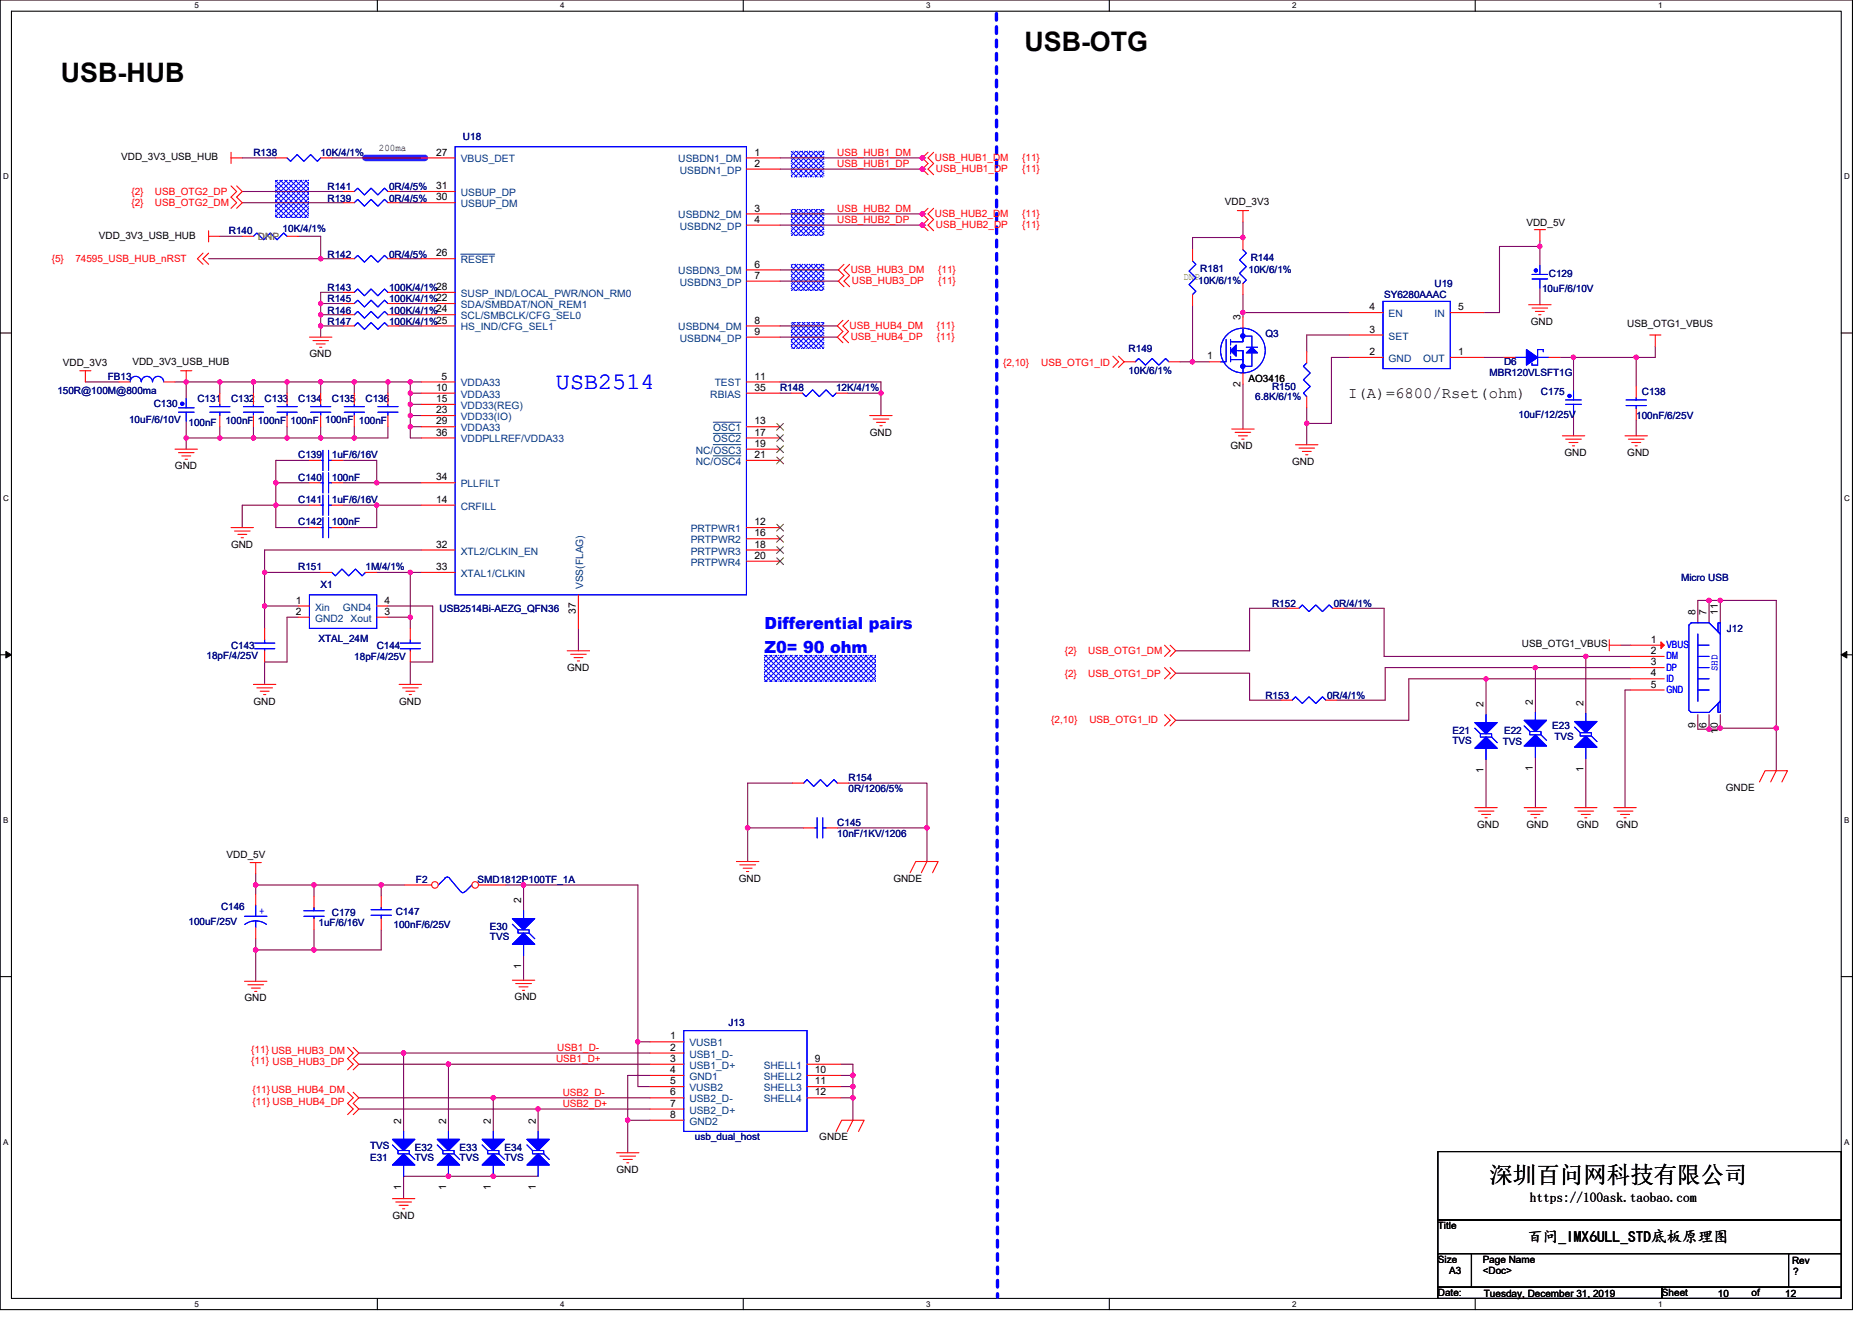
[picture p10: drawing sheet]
<svg xmlns="http://www.w3.org/2000/svg" width="297mm" height="210mm" viewBox="0 0 297 210" stroke-linecap="round" stroke-linejoin="round" font-family="sans-serif">
<path d="M0 0h293.9v207.9h-293.9zM1.8 1.8h290.4v204.3h-290.4z" fill="none" stroke="#000" stroke-width=".17"/>
<g fill="#fff">
<path d="M30.8 .2h.7v1.4h-.7z"/>
<path d="M30.8 206.3h.7v1.4h-.7z"/>
</g>
<path d="M59.9 0v1.8M59.9 206.1v1.8" fill="none" stroke="#000" stroke-width=".17"/>
<g fill="#fff">
<path d="M88.9 .2h.7v1.4h-.7z"/>
<path d="M88.9 206.3h.7v1.4h-.7z"/>
</g>
<path d="M117.9 0v1.8M117.9 206.1v1.8" fill="none" stroke="#000" stroke-width=".17"/>
<g fill="#fff">
<path d="M147 .2h.7v1.4h-.7z"/>
<path d="M147 206.3h.7v1.4h-.7z"/>
</g>
<path d="M176 0v1.8M176 206.1v1.8" fill="none" stroke="#000" stroke-width=".17"/>
<g fill="#fff">
<path d="M205 .2h.7v1.4h-.7z"/>
<path d="M205 206.3h.7v1.4h-.7z"/>
</g>
<path d="M234.1 0v1.8M234.1 206.1v1.8" fill="none" stroke="#000" stroke-width=".17"/>
<g fill="#fff">
<path d="M263.1 .2h.7v1.4h-.7z"/>
<path d="M263.1 206.3h.7v1.4h-.7z"/>
<path d="M.5 27.3h.9v1.4h-.9z"/>
<path d="M292.6 27.3h.9v1.4h-.9z"/>
<path d="M.5 78.4h.9v1.4h-.9z"/>
<path d="M292.6 78.4h.9v1.4h-.9z"/>
</g>
<path d="M0 52.9h1.8M292.2 52.9h1.7" fill="none" stroke="#000" stroke-width=".17"/>
<g fill="#fff">
<path d="M.5 129.5h.8v1.4h-.8z"/>
<path d="M292.6 129.5h.9v1.4h-.9z"/>
</g>
<path d="M0 103.9h1.8M292.2 103.9h1.7" fill="none" stroke="#000" stroke-width=".17"/>
<path d="M.9 103.4l.9 .5-.9 .5zM292.2 103.9l.8-.5v1z" fill="#000" stroke="#000" stroke-width=".16"/>
<g fill="#fff">
<path d="M.5 180.5h.8v1.4h-.8z"/>
<path d="M292.6 180.5h.9v1.4h-.9z"/>
</g>
<path d="M0 155h1.8M292.2 155h1.7M228.2 182.8h64v10.8h-64zM228.2 193.6h64v5.4h-64zM228.2 199h5.3v5.3h-5.3zM233.5 199h50.3v5.3h-50.3zM283.8 199h8.4v5.3h-8.4zM228.2 204.3h35.5v1.8h-35.5zM263.7 204.3h28.5v1.8h-28.5z" fill="none" stroke="#000" stroke-width=".17"/>
<g fill="#00f" stroke="#00f" stroke-width=".17" stroke-dasharray="0 .3">
<path d="M121.3 104h17.6v4.1h-17.6z" fill-rule="evenodd"/>
<path d="M125.6 24h5.1v4.1h-5.1z" fill-rule="evenodd"/>
<path d="M125.6 33.3h5.1v4h-5.1z" fill-rule="evenodd"/>
<path d="M125.6 42h5.1v4.1h-5.1z" fill-rule="evenodd"/>
<path d="M125.6 51.2h5.1v4.1h-5.1z" fill-rule="evenodd"/>
<path d="M43.8 28.6h5.1v5.9h-5.1z" fill-rule="evenodd"/>
</g>
<path d="M158.1 2.1l.2 203.6M158.3 205.7h.1" fill="none" stroke="#00f" stroke-width=".53" stroke-dasharray="1.1 1.1"/>
<path d="M58 25.1h9.4" fill="none" stroke="#8000ff" stroke-width="1.1"/>
<g fill="none" stroke="#800040" stroke-width=".17">
<path d="M34.9 37.5h3.5M38.4 25.1h5.4M38.4 32.2h16M38.4 30.4h16M47.3 37.5h3.6v3.6M52.7 25.1h14.2M63.3 30.4h3.6M63.3 32.2h3.6M146.9 34h-23.1M146.9 35.7h-23.1M146.9 25.1h-23.1M146.9 26.8h-23.1"/>
<path d="M197.2 37.7v.2M197.2 35.2v2.5M197.2 37.7h-8v1.9M244.3 38.2v.9M244.3 39.1h-6.4v10.5h-2.4M244.3 39.1v3M33.1 41.1h17.8M50.9 50v1.7M50.9 48.2v1.8M50.9 50h3.5M50.9 48.2h3.5M50.9 51.7v1.8"/>
<path d="M50.9 51.7h3.5M50.9 41.1h3.5M54.4 46.4h-3.5v1.8M63.3 50h3.6M63.3 46.4h3.6M63.3 51.7h3.6M63.3 41.1h3.6M63.3 48.2h3.6M123.8 51.7h9.1M123.8 53.5h9.1M123.8 42.8h9.2M123.8 44.6h9.2"/>
<path d="M187.3 57.4h1.9M189.2 57.4h2.7M189.2 48.5v8.9M197.2 49.6v.7M197.2 49.6h16.9M197.2 46.8v2.8M214.1 56.7h-2.8v10.5h-4M214.1 53.2h-6.8v2.6M235.5 56.7h3.2M244.3 45.7v2.7M247.5 56.7h2.2v5.4M249.7 56.7h9.9"/>
<path d="M259.6 56.7v4.6M262.7 54.9v1.8h-3.1M13.5 60.6h5.4M27.8 60.6h1.7M29.5 66.8v2.7M29.5 69.5v1.8M29.5 60.6v2.7M29.5 69.5h5.4M29.5 60.6h5.4M34.9 60.6h5.3M34.9 69.5h5.3M34.9 60.6v1.8"/>
<path d="M34.9 67.7v1.8M40.2 60.6h5.3M40.2 60.6v1.8M40.2 67.7v1.8M40.2 69.5h5.3M43.8 76.6v7.1h5.3M43.8 76.6h5.3M45.5 60.6h5.4M45.5 69.5h5.4M45.5 67.7v1.8M45.5 60.6v1.8M49.1 73.1h-5.3v3.5"/>
<path d="M50.9 60.6h5.3M50.9 69.5h5.3M50.9 60.6v1.8M50.9 67.7v1.8M54.4 73.1h5.4v3.5M54.4 76.6h5.4M56.2 60.6h5.3M56.2 60.6v1.8M56.2 67.7v1.8M59.8 76.6h7.1M61.5 60.6v1.8M61.5 67.7v1.8h-5.3"/>
<path d="M61.5 60.6h3.6M65.1 66h1.8M65.1 66v1.7M65.1 64.2v1.8M65.1 67.7h1.8M65.1 60.6v1.8h1.8M65.1 60.6h1.8M65.1 64.2h1.8M65.1 67.7v1.8h1.8M65.1 62.4v1.8M123.8 60.6h16v1.8M123.8 62.4h1.8"/>
<path d="M134.4 62.4h5.4M139.8 62.4v3.6M197.2 61v7.1M207.3 64.7v2.5M207.3 67.2v3.4M249.7 65.6v3.6M259.6 66.7v2.5M42 96.2h5.3M42 96.2v3.5M42 90.8h8.9M42 90.8v5.4M47.3 98h-1.8v7.1h-3.5v3.5"/>
<path d="M49.1 80.2h-10.7v3.5M54.4 80.2h12.5M59.8 90.8h5.3M59.8 80.2v3.5h-5.4M61.5 96.2h7.2v8.9h-3.6v3.5M61.5 98h3.6M65.1 90.8h1.8M65.1 90.8v7.2M65.1 98v1.7M66.9 87.3h-24.9v3.5M91.8 99.7v3.6M204.3 96.5h-6v6.8h-11.7"/>
<path d="M213.2 96.5h6.4v7.7h32M271.2 95.3h-1.8v3.5M271.2 95.3v3.5M271.2 95.3h1.8v3.5M273 95.3h8.9v20.3M186.6 106.8h11.7v4.3h5M235.8 107.7h-12.3v6.6h-36.9M235.8 107.7v5.7M235.8 107.7h22.9M243.6 106h-23.8v5.1h-7.6M243.6 106v7.1M243.6 106h15.1"/>
<path d="M251.6 104.2h7.1M251.6 104.2v9.1M257.1 102.4h1.6M258.7 109.5h-.9v18.7M269.4 113.4v2.3h1.8M271.2 113.4v2.3M273 115.6v.1h-1.8M273 115.6h8.9M273 113.4v2.2M281.9 115.6v6.7M40.6 138.7v1.8M118.6 131.4v5.3"/>
<path d="M118.6 131.4h8.9M125.7 124.3h-7.1v7.1M132.9 131.4h14.2M134.6 124.3h12.5v7.1M147.1 131.4v5.3M235.8 120.5v7.7M243.6 120.2v8M251.6 120.4v7.8M40.6 150.8h9.2M40.6 140.5h9.2M40.6 149v1.8M40.6 150.8v4.9"/>
<path d="M40.6 140.5v1.4M49.8 147.6v3.2M60.5 140.5v1.7M60.5 140.5h-10.7v1.7M60.5 140.5h3.7M60.5 147.6v3.2h-10.7M80.2 140.5h2.9M83.1 151.7v3.9M83.1 140.5v4M83.1 140.5h18.1v24.9h2M56.9 167.1h7.1M56.9 174.2h21.4"/>
<path d="M56.9 168.9h14.3M56.9 176h28.5M64 167.1v12.5M64 167.1h39.2M99.6 177.8h3.6M99.6 177.8v5.2M101.2 165.4v7.1h2M103.2 174.2h-24.9v5.4M103.2 170.7h-3.6v7.1M103.2 168.9h-32v10.7M103.2 176h-17.8v3.6M133.4 170.7h1.9"/>
<path d="M133.4 168.9h1.9v1.8M133.4 174.2h1.9M133.4 172.5h1.9M135.3 170.7v1.8M135.3 174.2v3.6M135.3 172.5v1.7M85.4 186.7h-21.4v3.5"/>
</g>
<g fill="#f0f" stroke="#f0f" stroke-width=".17">
<circle cx="146.4" cy="33.9" r=".35"/>
<circle cx="146.4" cy="35.7" r=".35"/>
<circle cx="50.9" cy="50" r=".34"/>
<circle cx="50.9" cy="48.2" r=".34"/>
<circle cx="50.9" cy="51.7" r=".34"/>
<circle cx="146.4" cy="25.1" r=".35"/>
<circle cx="146.4" cy="26.8" r=".35"/>
<circle cx="139.8" cy="62.4" r=".34"/>
<circle cx="65.1" cy="67.7" r=".34"/>
<circle cx="65.1" cy="66" r=".34"/>
<circle cx="59.8" cy="76.6" r=".34"/>
<circle cx="59.8" cy="80.2" r=".34"/>
<circle cx="43.8" cy="80.2" r=".34"/>
<circle cx="43.8" cy="76.6" r=".34"/>
<circle cx="42" cy="96.2" r=".34"/>
<circle cx="42" cy="90.8" r=".34"/>
<circle cx="65.1" cy="98" r=".34"/>
<circle cx="65.1" cy="90.8" r=".34"/>
<circle cx="29.5" cy="69.5" r=".34"/>
<circle cx="29.5" cy="60.6" r=".34"/>
<circle cx="65.1" cy="62.4" r=".34"/>
<circle cx="50.9" cy="41.1" r=".34"/>
<circle cx="40.2" cy="60.6" r=".34"/>
<circle cx="34.9" cy="60.6" r=".34"/>
<circle cx="50.9" cy="60.6" r=".34"/>
<circle cx="45.5" cy="60.6" r=".34"/>
<circle cx="61.5" cy="60.6" r=".34"/>
<circle cx="56.2" cy="60.6" r=".34"/>
<circle cx="65.1" cy="60.6" r=".34"/>
<circle cx="65.1" cy="64.2" r=".34"/>
<circle cx="40.2" cy="69.5" r=".34"/>
<circle cx="34.9" cy="69.5" r=".34"/>
<circle cx="45.5" cy="69.5" r=".34"/>
<circle cx="50.9" cy="69.5" r=".34"/>
<circle cx="56.2" cy="69.5" r=".34"/>
<circle cx="40.6" cy="140.4" r=".35"/>
<circle cx="40.6" cy="150.8" r=".35"/>
<circle cx="135.3" cy="174.2" r=".34"/>
<circle cx="135.3" cy="170.7" r=".34"/>
<circle cx="101.2" cy="165.3" r=".34"/>
<circle cx="99.6" cy="177.8" r=".35"/>
<circle cx="135.3" cy="172.5" r=".34"/>
<circle cx="78.3" cy="174.2" r=".35"/>
<circle cx="85.4" cy="176" r=".35"/>
<circle cx="118.6" cy="131.4" r=".35"/>
<circle cx="147.1" cy="131.4" r=".35"/>
<circle cx="271.2" cy="95.3" r=".35"/>
<circle cx="271.2" cy="115.7" r=".35"/>
<circle cx="251.6" cy="104.2" r=".35"/>
<circle cx="235.8" cy="107.7" r=".34"/>
<circle cx="243.6" cy="106" r=".35"/>
<circle cx="281.8" cy="115.6" r=".35"/>
<circle cx="273" cy="95.3" r=".35"/>
<circle cx="272.9" cy="115.6" r=".35"/>
<circle cx="244.3" cy="39.1" r=".34"/>
<circle cx="249.7" cy="56.7" r=".34"/>
<circle cx="259.6" cy="56.7" r=".35"/>
<circle cx="207.3" cy="67.2" r=".34"/>
<circle cx="189.2" cy="57.4" r=".34"/>
<circle cx="197.2" cy="37.7" r=".34"/>
<circle cx="83.1" cy="140.4" r=".35"/>
<circle cx="49.8" cy="150.8" r=".35"/>
<circle cx="64" cy="167.1" r=".35"/>
<circle cx="71.1" cy="168.9" r=".35"/>
<circle cx="71.1" cy="186.7" r=".35"/>
<circle cx="78.3" cy="186.7" r=".35"/>
<circle cx="49.8" cy="140.4" r=".35"/>
<circle cx="60.5" cy="140.4" r=".35"/>
<circle cx="197.2" cy="49.6" r=".34"/>
</g>
<g fill="none" stroke="#f00" stroke-width=".17">
<path d="M33.1 37.5h1.8M33.1 36.6v1.8M36.7 29.5l.8 .9-.8 .9 .8 .9-.8 .9M36.7 25.1h1.7M36.7 24.2v1.8M37.5 29.5l.9 .9-.9 .9 .9 .9-.9 .9M38.4 37.5h1.8M43.8 25.1h1.7M45.5 37.5h1.8M50.9 25.1h1.8M54.4 32.2h1.8M54.4 30.4h1.8"/>
<path d="M61.5 32.2h1.8M61.5 30.4h1.8M66.9 25.1h5.3M66.9 30.4h5.3M66.9 32.2h5.3M118.4 26.8h5.4M118.4 25.1h5.4M118.4 34h5.4M118.4 35.7h5.4M147.3 24.2l-.9 .9 .9 .9-.9 .8 .9 .9M147.3 33.1l-.9 .9 .9 .8-.9 .9 .9 .9M148.1 24.2l-.8 .9 .8 .9-.8 .8 .8 .9"/>
<path d="M148.1 33.1l-.8 .9 .8 .8-.8 .9 .8 .9M189.2 39.6v1.8M196.3 33.4h1.8M197.2 33.4v1.8M197.2 37.9v1.7M243.5 36.4h1.7M244.3 36.4v1.8M12.7 58.8h1.7M13.5 58.8v1.8M28.7 58.8h1.7M29.5 58.8v1.8M32.2 40.2l-.9 .9 .9 .9"/>
<path d="M33.1 40.2l-.9 .9 .9 .9M49.1 53.5h3.6M49.7 54.1h2.4M50.2 54.6h1.4M50.7 55.1h.4M54.4 41.1h1.8M54.4 48.2h1.8M54.4 46.4h1.8M61.5 41.1h1.8M61.5 48.2h1.8M61.5 46.4h1.8M66.9 46.4h5.3"/>
<path d="M66.9 41.1h5.3M66.9 48.2h5.3M66.9 50h5.3M66.9 51.7h5.3M118.4 42.8h5.4M118.4 44.6h5.4M118.4 51.7h5.4M118.4 53.5h5.4M133.7 50.8l-.8 .9 .8 .9-.8 .9 .8 .9M133.9 42l-.9 .8 .9 .9-.9 .9 .9 .9M134.6 50.8l-.9 .9 .9 .9-.9 .9 .9 .9M134.8 42l-.9 .8 .9 .9-.9 .9 .9 .9"/>
<path d="M176.6 56.5l.9 .9-.9 .9M177.5 56.5l.9 .9M178.4 57.4l-.9 .9M178.4 57.4h1.7M185.5 57.4h1.8M189.2 46.8v1.7M191.9 57.4h1.8M197.2 59.2v1.8M197.2 50.3v1.8M197.2 45v1.8M207.3 55.8v1.8M214.1 49.6h5.4"/>
<path d="M214.1 56.7h5.4M214.1 53.2h5.4M230.1 49.6h5.4M230.1 56.7h5.4M238.7 56.7h1.7M242.6 48.4h3.5M243.1 48.9h2.5M243.6 49.4h1.4M244.2 50h.3M244.3 42.1h.1M244.3 45.7h.1M245.8 56.7h1.7"/>
<path d="M261.8 53.2h1.7M262.7 53.2v1.7M18.9 60.6h1.8M26 60.6h1.8M27.8 71.3h3.5M28.3 71.8h2.5M28.8 72.4h1.5M29.4 72.9h.3M29.5 63.3h.1M29.5 66.8h.1M34.9 62.4v1.8M34.9 66v1.7"/>
<path d="M40.2 62.4v1.8M40.2 66v1.7M45.5 62.4v1.8M45.5 66v1.7M49.1 76.6h1.8M49.1 73.1h1.8M50.9 62.4v1.8M50.9 66v1.7M52.7 76.6h1.7M52.7 73.1h1.7M61.5 62.4v1.8M61.5 66v1.7"/>
<path d="M66.9 66h5.3M66.9 64.2h5.3M66.9 60.6h5.3M66.9 62.4h5.3M66.9 67.7h5.3M66.9 69.5h5.3M66.9 76.6h5.3M118.4 67.7h5.4M118.4 69.5h5.4M118.4 71.3h5.4M118.4 73.1h5.4M118.4 60.6h5.4"/>
<path d="M118.4 62.4h5.4M125.6 62.4h1.7M132.7 62.4h1.7M138 66h3.6M138.6 66.5h2.4M139.1 67h1.4M139.6 67.6h.4M195.4 68.1h3.6M196 68.6h2.5M196.5 69.2h1.4M197 69.7h.4M205.6 70.6h3.5"/>
<path d="M206.1 71.1h2.5M206.6 71.6h1.5M207.2 72.2h.3M207.3 62.9v1.8M247.9 69.2h3.6M248.4 69.7h2.5M249 70.2h1.4M249.5 70.8h.3M257.8 69.2h3.6M258.4 69.7h2.5M258.9 70.2h1.4M259.5 70.8h.3"/>
<path d="M36.7 83.7h3.5M37.2 84.3h2.5M37.7 84.8h1.5M38.3 85.3h.3M42 99.7v1.8M47.3 96.2h1.8M47.3 98h1.8M49.1 80.2h1.8M49.1 83.7h1.8M50.9 90.8h1.8M52.7 80.2h1.7M52.7 83.7h1.7"/>
<path d="M58 90.8h1.8M59.8 98h1.7M59.8 96.2h1.7M65.1 99.7v1.8M66.9 90.8h5.3M66.9 80.2h5.3M66.9 87.3h5.3M91.8 94.4v5.3M118.4 83.7h5.4M118.4 85.5h5.4M118.4 87.3h5.4M118.4 89.1h5.4"/>
<path d="M204.3 96.5h1.8M211.5 96.5h1.7M269.4 98.8h.1M271.2 98.8h.1M273 98.8h.1M40.2 108.6h3.6M40.8 109.2h2.4M41.3 109.7h1.4M41.8 110.2h.4M42 103.3v1.8M63.3 108.6h3.6M63.9 109.2h2.5"/>
<path d="M64.4 109.7h1.4M64.9 110.2h.4M65.1 103.3v1.8M90 103.3h3.6M90.5 103.8h2.5M91.1 104.4h1.4M91.6 104.9h.4M184.8 106l.9 .8-.9 .9M184.8 102.4l.9 .9-.9 .9M184.8 113.4l.9 .9-.9 .9M185.7 106l.9 .8-.9 .9M185.7 102.4l.9 .9-.9 .9"/>
<path d="M185.7 113.4l.9 .9-.9 .9M203.3 111.1h1.7M210.4 111.1h1.8M235.8 113.4h.1M243.6 113.1h.1M251.6 113.3h.1M255.4 102.4h1.7M255.4 101.5v1.8M258.7 102.4h5.4M258.7 104.2h5.4M258.7 106h5.4M258.7 107.7h5.4"/>
<path d="M258.7 109.5h5.4M269.4 113.4h.1M271.2 113.4h.1M273 113.4h.1M39.7 136.9h1.8M40.6 136.9v1.8M116.9 136.7h3.5M117.4 137.3h2.5M117.9 137.8h1.4M118.4 138.3h.4M125.7 124.3h1.8M127.5 131.4h1.8"/>
<path d="M131.1 131.4h1.8M132.9 124.3h1.7M144.4 138.5l.9-1.8h3.6l-.9 1.8M147.1 136.7l-.9 1.8M234 128.2h3.6M234.6 128.7h2.4M235.1 129.3h1.4M235.6 129.8h.4M235.8 120.5h.1M241.8 128.2h3.6M242.4 128.7h2.5M242.9 129.3h1.4"/>
<path d="M243.5 129.8h.3M243.6 120.2h.1M249.8 128.2h3.6M250.4 128.7h2.5M250.9 129.3h1.4M251.5 129.8h.3M251.6 120.4h.1M256.1 128.2h3.5M256.6 128.7h2.5M257.1 129.3h1.5M257.7 129.8h.3M279.2 124.1l.9-1.8h3.5l-.9 1.8"/>
<path d="M281.9 122.3l-.9 1.8M38.8 155.7h3.6M39.3 156.3h2.5M39.9 156.8h1.4M40.4 157.4h.4M60.5 142.2v1.8M60.5 145.8v1.8M81.3 155.6h3.6M81.8 156.1h2.5M82.4 156.6h1.4M82.9 157.2h.3M83.1 151.7h.1"/>
<path d="M83.1 144.5h.1M55.2 173.4l.8 .8-.8 .9 .8 .9-.8 .9M55.2 166.2l.8 .9-.8 .9 .8 .9-.8 .9M56 173.4l.9 .8-.9 .9 .9 .9-.9 .9M56 166.2l.9 .9-.9 .9 .9 .9-.9 .9M64 179.6h.1M71.2 179.6h.1M78.3 179.6h.1M85.4 179.6h.1M103.2 165.4h5.3M103.2 167.1h5.3M103.2 168.9h5.3"/>
<path d="M103.2 170.7h5.3M103.2 172.5h5.3M103.2 174.2h5.3M103.2 176h5.3M103.2 177.8h5.3M128.1 168.9h5.3M128.1 170.7h5.3M128.1 172.5h5.3M128.1 174.2h5.3M132.7 179.6l.9-1.8h3.5l-.9 1.8M135.3 177.8l-.9 1.8M62.3 190.2h3.5"/>
<path d="M62.8 190.8h2.5M63.3 191.3h1.5M63.9 191.9h.3M64 186.7h.1M71.2 186.7h.1M78.3 186.7h.1M85.4 186.7h.1M97.8 183h3.6M98.4 183.5h2.5M98.9 184h1.4M99.4 184.6h.4"/>
</g>
<g fill="none" stroke="#00f" stroke-width=".17">
<path d="M40.2 37.5l.6-.5 1 1.1 1.1-1.1 1.1 1.1 1-1.1 .5 .5M45.5 25.1l.6 .5 1.1-1.1 1 1.1 1.1-1.1 1.1 1.1 .5-.5M56.2 32.2l.6-.6 1 1.1 1.1-1.1 1.1 1.1 1-1.1 .5 .6M56.2 30.4l.6-.5 1 1 1.1-1 1.1 1 1-1 .5 .5M72.2 23.3h46.2v71.1h-46.2zM197.2 39.6l.6 .6-1.1 1.1 1.1 1-1.1 1.1 1.1 1-.6 .6M56.2 41.1l.6-.6 1 1.1 1.1-1.1 1.1 1.1 1-1.1 .5 .6M56.2 48.2l.6-.6 1 1.1 1.1-1.1 1.1 1.1 1-1.1 .5 .6M56.2 46.4l.6-.5 1 1 1.1-1 1.1 1 1-1 .5 .5M180.1 57.4l.6-.5 1.1 1.1 1-1.1 1.1 1.1 1.1-1.1 .5 .5M189.2 41.4l.6 .6-1.1 1 1.1 1.1-1.1 1.1 1.1 1-.6 .6M194.6 53.9v3.5h-.9"/>
<path d="M195.3 56.5v.9M195.3 57.1h1.9M195.3 55.1v1.1M195.3 53.9v.9M195.4 57.1h1.6M196.1 55.6h1.1v3.6M196.5 55.6h.7v1.8M197.2 53.9v.3h-1.8M197.2 52.1v2.1h-1.9M197.2 53.3h1.4v1.8M197.8 55.1h1.7M198.6 56v2.1h-1.4"/>
<path d="M207.3 57.6l-.5 .5 1.1 1.1-1.1 1.1 1.1 1-1.1 1.1 .5 .5M219.5 47.8h10.6v10.7h-10.6zM240.4 56.7h1.8M243.1 44.3h2.5M243.1 43.6h2.5M244 56.7h1.8M244.3 42.1v1.5M244.3 44.3v1.4M244.9 55.8v-.3h-.9v2.5h-.9v-.4M20.7 60.6a.88 .88 0 0 1 .8-.9 .88 .88 0 0 1 .9 .9M22.4 60.6a.88 .88 0 0 1 .9-.9 .88 .88 0 0 1 .9 .9 .89 .89 0 0 1 .9-.9 .89 .89 0 0 1 .9 .9M28.3 65.4h2.5"/>
<path d="M28.3 64.7h2.5M29.5 63.3v1.4M29.5 65.4v1.4M33.3 65.4h3.2M33.3 64.5h3.2M34.9 64.2v.3M34.9 65.4v.6M38.6 65.4h3.2M38.6 64.5h3.2M40.2 64.2v.3M40.2 65.4v.6M44 65.4h3.2"/>
<path d="M44 64.5h3.2M45.5 64.2v.3M45.5 65.4v.6M49.3 65.4h3.2M49.3 64.5h3.2M50.9 76.6h.3M50.9 73.1h.3M50.9 64.2v.3M50.9 65.4v.6M51.2 75v3.2M51.2 71.5v3.2M51.2 78.6v3.2"/>
<path d="M52.1 75v3.2M52.1 76.6h.6M52.1 71.5v3.2M52.1 73.1h.6M52.1 78.6v3.2M60 65.4h3.2M60 64.5h3.2M61.5 64.2v.3M61.5 65.4v.6M127.3 62.4l.6 .5 1-1 1.1 1 1.1-1 1 1 .6-.5M49.1 94.4h10.7v5.3h-10.7zM50.9 80.2h.3"/>
<path d="M50.9 83.7h.3M51.2 82.1v3.2M52.1 80.2h.6M52.1 82.1v3.2M52.1 83.7h.6M52.7 90.8l.5 .6 1.1-1.1 1 1.1 1.1-1.1 1.1 1.1 .5-.6M206.1 96.5l.5-.5 1.1 1.1 1.1-1.1 1 1.1 1.1-1.1 .6 .5M268.3 98.8h2.9l1.8 1.8v10.7l-1.8 1.8h-2.9l-.3-.4v-13.5zM272.6 98.8h.4v1.8l-.4-.3zM40.4 102.1h3.2M40.4 103h3.2M42 103v.3"/>
<path d="M42 101.5v.6M63.5 102.1h3.2M63.5 103h3.2M65.1 103v.3M65.1 101.5v.6M205 111.1l.6-.5 1 1.1 1.1-1.1 1.1 1.1 1-1.1 .6 .5M234 115.6l.9 .9v.5h1.8l.9 .9M234.9 116.5h1.8v.5M235.8 118.8v1.7M235.8 113.4v1.3M241.8 115.2l.9 .9v.5h1.8l.9 .9M242.7 116.1h1.8v.5"/>
<path d="M243.6 118.4v1.8M243.6 113.1v1.2M249.8 115.4l.9 .9v.5h1.8l.9 .9M250.7 116.3h1.8v.5M251.6 118.6v1.8M251.6 113.3v1.2M269.4 102.4h1.8M269.4 104.2h1.8M269.4 106h1.8M269.4 107.7h1.8M269.4 109.5h1.8M269.4 100.6v10.7"/>
<path d="M273 111.3v1.8h-.4v-1.4zM70.6 139.4a.54 .54 0 0 1 .7 0M70.6 139.4l-1 1.1M71.3 139.4l1.8 2.1M127.5 124.3l.6-.6 1 1.1 1.1-1.1 1.1 1.1 1-1.1 .6 .6M129.3 131.4h.4M129.7 129.8v3.2M130.6 129.8v3.2M130.6 131.4h.5M58.9 145.3h3.2M58.9 144.4h3.2M60.5 144v.4"/>
<path d="M60.5 145.3v.5M73.1 141.5l.3 .2 .4-.2M74.9 140.5l-1.1 1M81.3 146.7l.9 .9v.5h1.8l.9 .9M82.2 147.6h1.8v.5M83.1 149.9v1.8M83.1 144.5v1.3M64 179.6v1.2M71.2 179.6v1.2M78.3 179.6v1.2M85.4 179.6v1.2M108.5 163.6h19.6v16h-19.6z"/>
<path d="M62.3 181.7l.9 .9v.5h1.7l.9 .9M63.2 182.6h1.7v.5M64 184.9v1.8M69.4 181.7l.9 .9v.5h1.7l.9 .9M70.3 182.6h1.7v.5M71.2 184.9v1.8M76.5 181.7l.9 .9v.5h1.8l.8 .9M77.4 182.6h1.8v.5M78.3 184.9v1.8M83.6 181.7l.9 .9v.5h1.8l.9 .9M84.5 182.6h1.8v.5M85.4 184.9v1.8"/>
<circle cx="197.2" cy="55.6" r="3.5"/>
</g>
<g fill="#00f" stroke="#00f" stroke-width=".17">
<path d="M242.2 55.5l1.8 1.2-1.8 1.3z" fill-rule="evenodd"/>
<path d="M242.2 55.5l1.8 1.2-1.8 1.3z" fill-rule="evenodd"/>
<path d="M196.1 54.8v1.7l-.8-.9z" fill-rule="evenodd"/>
<path d="M198.6 55.1l.9 .9h-1.7z" fill-rule="evenodd"/>
<path d="M196.1 54.8v1.7l-.8-.9z" fill-rule="evenodd"/>
<path d="M198.6 55.1l.9 .9h-1.7z" fill-rule="evenodd"/>
<path d="M241.8 114.3h3.6l-1.8 1.8z" fill-rule="evenodd"/>
<path d="M241.8 118.4l1.8-1.8 1.8 1.8z" fill-rule="evenodd"/>
<path d="M241.8 114.3h3.6l-1.8 1.8z" fill-rule="evenodd"/>
<path d="M241.8 118.4l1.8-1.8 1.8 1.8z" fill-rule="evenodd"/>
<path d="M81.3 145.8h3.6l-1.8 1.8z" fill-rule="evenodd"/>
<path d="M81.3 149.9l1.8-1.8 1.8 1.8z" fill-rule="evenodd"/>
<path d="M81.3 145.8h3.6l-1.8 1.8z" fill-rule="evenodd"/>
<path d="M81.3 149.9l1.8-1.8 1.8 1.8z" fill-rule="evenodd"/>
<path d="M62.3 180.8h3.5l-1.8 1.8z" fill-rule="evenodd"/>
<path d="M62.3 184.9l1.7-1.8 1.8 1.8z" fill-rule="evenodd"/>
<path d="M62.3 180.8h3.5l-1.8 1.8z" fill-rule="evenodd"/>
<path d="M62.3 184.9l1.7-1.8 1.8 1.8z" fill-rule="evenodd"/>
<path d="M69.4 180.8h3.5l-1.7 1.8z" fill-rule="evenodd"/>
<path d="M69.4 184.9l1.8-1.8 1.7 1.8z" fill-rule="evenodd"/>
<path d="M69.4 180.8h3.5l-1.7 1.8z" fill-rule="evenodd"/>
<path d="M69.4 184.9l1.8-1.8 1.7 1.8z" fill-rule="evenodd"/>
<path d="M249.8 114.5h3.6l-1.8 1.8z" fill-rule="evenodd"/>
<path d="M249.8 118.6l1.8-1.8 1.8 1.8z" fill-rule="evenodd"/>
<path d="M249.8 114.5h3.6l-1.8 1.8z" fill-rule="evenodd"/>
<path d="M249.8 118.6l1.8-1.8 1.8 1.8z" fill-rule="evenodd"/>
<path d="M76.5 180.8h3.5l-1.7 1.8z" fill-rule="evenodd"/>
<path d="M76.5 184.9l1.8-1.8 1.7 1.8z" fill-rule="evenodd"/>
<path d="M76.5 180.8h3.5l-1.7 1.8z" fill-rule="evenodd"/>
<path d="M76.5 184.9l1.8-1.8 1.7 1.8z" fill-rule="evenodd"/>
<path d="M83.6 180.8h3.6l-1.8 1.8z" fill-rule="evenodd"/>
<path d="M83.6 184.9l1.8-1.8 1.8 1.8z" fill-rule="evenodd"/>
<path d="M83.6 180.8h3.6l-1.8 1.8z" fill-rule="evenodd"/>
<path d="M83.6 184.9l1.8-1.8 1.8 1.8z" fill-rule="evenodd"/>
<path d="M234 114.7h3.6l-1.8 1.8z" fill-rule="evenodd"/>
<path d="M234 118.8l1.8-1.8 1.8 1.8z" fill-rule="evenodd"/>
<path d="M234 114.7h3.6l-1.8 1.8z" fill-rule="evenodd"/>
<path d="M234 118.8l1.8-1.8 1.8 1.8z" fill-rule="evenodd"/>
<circle cx="197.2" cy="53.3" r=".34"/>
<circle cx="197.2" cy="58.1" r=".34"/>
<circle cx="28.9" cy="64.1" r=".26"/>
<circle cx="243.7" cy="42.9" r=".25"/>
</g>
<path d="M263.5 101.9l.6 .5-.6 .5z" fill="#f00" stroke="#f00" stroke-width=".17"/>
<g fill="none" stroke="#804000" stroke-width=".16">
<path d="M123.3 67.2l1 1.1M123.3 69l1 1.1M123.3 70.8l1 1M123.3 72.5l1 1.1M124.3 67.2l-1.1 1.1M124.3 69l-1.1 1.1M124.3 70.8l-1.1 1M124.3 72.5l-1.1 1.1M123.3 83.2l1 1.1M123.3 85l1 1.1M123.3 86.8l1 1M123.3 88.5l1 1.1"/>
<path d="M124.3 83.2l-1.1 1.1M124.3 85l-1.1 1.1M124.3 86.8l-1.1 1M124.3 88.5l-1.1 1.1"/>
</g>
<path d="M73.1 40.3h5.4M113.2 67h4.4M113.2 68.8h4.4M113.2 70.6h4.4M113.2 72.3h4.4" fill="none" stroke="#004080" stroke-width=".16"/>
<circle cx="69" cy="140.5" r=".52" fill="#fff" stroke="#f00" stroke-width=".17"/>
<path d="M64.2 140.5h4.3" fill="none" stroke="#f00" stroke-width=".17"/>
<circle cx="75.4" cy="140.5" r=".52" fill="#fff" stroke="#f00" stroke-width=".17"/>
<g fill="none" stroke="#f00" stroke-width=".17">
<path d="M54.4 51.7h1.8M54.4 50h1.8M61.5 51.7h1.8M61.5 50h1.8M56.2 62.4v1.8M56.2 66v1.7M249.7 62.1h.1M249.7 65.6h.1M259.6 61.3v1.8M259.6 64.9v1.8M40.6 141.9v1.8M40.6 147.2v1.8"/>
<path d="M49.8 145.8v1.8M49.8 142.2v1.8M75.9 140.5h4.3"/>
</g>
<g fill="none" stroke="#00f" stroke-width=".17">
<path d="M56.2 51.7l.6-.5 1 1.1 1.1-1.1 1.1 1.1 1-1.1 .5 .5M56.2 50l.6-.6 1 1.1 1.1-1.1 1.1 1.1 1-1.1 .5 .6M54.6 65.4h3.2M54.6 64.5h3.2M56.2 64.2v.3M56.2 65.4v.6M248.4 64.2h2.5M248.4 63.5h2.5M249.7 62.1v1.4M249.7 64.2v1.4M258 64.4h3.2M258 63.5h3.2"/>
<path d="M259.6 63.1v.4M259.6 64.4v.5M38.8 145.4h3.6M38.8 146.7l.7-.3 1.1-.2h.7l1 .5M40.6 146.2v1M40.6 143.7v1.7M48.2 144.5h3.2M48.2 145.4h3.2M49.8 145.4v.4M49.8 144v.5"/>
</g>
<circle cx="249" cy="62.8" r=".25" fill="#00f" stroke="#00f" stroke-width=".17"/>
<g fill="#f0f" stroke="#f0f" stroke-width=".17">
<circle cx="146.4" cy="33.9" r=".35"/>
<circle cx="146.4" cy="35.7" r=".35"/>
<circle cx="50.9" cy="50" r=".34"/>
<circle cx="50.9" cy="48.2" r=".34"/>
<circle cx="50.9" cy="51.7" r=".34"/>
<circle cx="146.4" cy="25.1" r=".35"/>
<circle cx="146.4" cy="26.8" r=".35"/>
<circle cx="139.8" cy="62.4" r=".34"/>
<circle cx="65.1" cy="67.7" r=".34"/>
<circle cx="65.1" cy="66" r=".34"/>
<circle cx="59.8" cy="76.6" r=".34"/>
<circle cx="59.8" cy="80.2" r=".34"/>
<circle cx="43.8" cy="80.2" r=".34"/>
<circle cx="43.8" cy="76.6" r=".34"/>
<circle cx="42" cy="96.2" r=".34"/>
<circle cx="42" cy="90.8" r=".34"/>
<circle cx="65.1" cy="98" r=".34"/>
<circle cx="65.1" cy="90.8" r=".34"/>
<circle cx="29.5" cy="69.5" r=".34"/>
<circle cx="29.5" cy="60.6" r=".34"/>
<circle cx="65.1" cy="62.4" r=".34"/>
<circle cx="50.9" cy="41.1" r=".34"/>
<circle cx="40.2" cy="60.6" r=".34"/>
<circle cx="34.9" cy="60.6" r=".34"/>
<circle cx="50.9" cy="60.6" r=".34"/>
<circle cx="45.5" cy="60.6" r=".34"/>
<circle cx="61.5" cy="60.6" r=".34"/>
<circle cx="56.2" cy="60.6" r=".34"/>
<circle cx="65.1" cy="60.6" r=".34"/>
<circle cx="65.1" cy="64.2" r=".34"/>
<circle cx="40.2" cy="69.5" r=".34"/>
<circle cx="34.9" cy="69.5" r=".34"/>
<circle cx="45.5" cy="69.5" r=".34"/>
<circle cx="50.9" cy="69.5" r=".34"/>
<circle cx="56.2" cy="69.5" r=".34"/>
<circle cx="40.6" cy="140.4" r=".35"/>
<circle cx="40.6" cy="150.8" r=".35"/>
<circle cx="135.3" cy="174.2" r=".34"/>
<circle cx="135.3" cy="170.7" r=".34"/>
<circle cx="101.2" cy="165.3" r=".34"/>
<circle cx="99.6" cy="177.8" r=".35"/>
<circle cx="135.3" cy="172.5" r=".34"/>
<circle cx="78.3" cy="174.2" r=".35"/>
<circle cx="85.4" cy="176" r=".35"/>
<circle cx="118.6" cy="131.4" r=".35"/>
<circle cx="147.1" cy="131.4" r=".35"/>
<circle cx="271.2" cy="95.3" r=".35"/>
<circle cx="271.2" cy="115.7" r=".35"/>
<circle cx="251.6" cy="104.2" r=".35"/>
<circle cx="235.8" cy="107.7" r=".34"/>
<circle cx="243.6" cy="106" r=".35"/>
<circle cx="281.8" cy="115.6" r=".35"/>
<circle cx="273" cy="95.3" r=".35"/>
<circle cx="272.9" cy="115.6" r=".35"/>
<circle cx="244.3" cy="39.1" r=".34"/>
<circle cx="249.7" cy="56.7" r=".34"/>
<circle cx="259.6" cy="56.7" r=".35"/>
<circle cx="207.3" cy="67.2" r=".34"/>
<circle cx="189.2" cy="57.4" r=".34"/>
<circle cx="197.2" cy="37.7" r=".34"/>
<circle cx="83.1" cy="140.4" r=".35"/>
<circle cx="49.8" cy="150.8" r=".35"/>
<circle cx="64" cy="167.1" r=".35"/>
<circle cx="71.1" cy="168.9" r=".35"/>
<circle cx="71.1" cy="186.7" r=".35"/>
<circle cx="78.3" cy="186.7" r=".35"/>
<circle cx="49.8" cy="140.4" r=".35"/>
<circle cx="60.5" cy="140.4" r=".35"/>
<circle cx="197.2" cy="49.6" r=".34"/>
</g>
<g font-size="4.3">
<text x="162.6" y="8">USB-OTG</text>
<text x="9.6" y="13">USB-HUB</text>
</g>
<text font-size="3.7" fill="#00f" x="88.2" y="61.8">USB2514</text>
<text font-size="3.7" x="236.3" y="187.7">深圳百问网科技有限公司</text>
<g font-size="2.6" fill="#00f">
<text x="121.3" y="99.8">Differential pairs</text>
<text x="121.3" y="103.6">Z0= 90 ohm</text>
</g>
<g font-size="2.5">
<text x="213.9" y="63.1">I(A)=6800/Rset(ohm)</text>
<text x="242.4" y="197.2">百问_IMX6ULL_STD底板原理图</text>
</g>
<text font-size="2.1" x="242.7" y="190.8">https://100ask.taobao.com</text>
<g font-size="1.6" fill="#000080">
<text x="73.5" y="22.2">U18</text>
<text x="40.2" y="24.7">R138</text>
<text x="50.9" y="24.7">10K/4/1%</text>
<text x="52" y="32">R139</text>
<text x="52" y="30.2">R141</text>
<text x="61.7" y="32">0R/4/5%</text>
<text x="61.7" y="30.2">0R/4/5%</text>
<text x="36.3" y="37.1">R140</text>
<text x="44.8" y="36.8">10K/4/1%</text>
<text x="52" y="40.9">R142</text>
<text x="61.7" y="40.9">0R/4/5%</text>
<text x="198.5" y="41.4">R144</text>
<text x="52" y="46.2">R143</text>
<text x="61.7" y="46.2">100K/4/1%28</text>
<text x="190.1" y="45.1">10K/6/1%</text>
<text x="190.5" y="43.2">R181</text>
<text x="198.1" y="43.4">10K/6/1%</text>
<text x="219.6" y="47.3">SY6280AAAC</text>
<text x="227.6" y="45.5">U19</text>
<text x="244.7" y="46.4">10uF/6/10V</text>
<text x="245.8" y="43.9">C129</text>
<text x="52" y="48">R145</text>
<text x="52" y="51.6">R147</text>
<text x="52" y="49.8">R146</text>
<text x="61.7" y="48">100K/4/1%22</text>
<text x="61.7" y="51.6">100K/4/1%25</text>
<text x="61.7" y="49.8">100K/4/1%24</text>
<text x="200.8" y="53.5">Q3</text>
<text x="179.1" y="55.8">R149</text>
<text x="179.1" y="59.4">10K/6/1%</text>
<text x="236.3" y="59.7">MBR120VLSFT1G</text>
<text x="238.7" y="58">D6</text>
<text x="9.1" y="62.6">150R@100M@800ma</text>
<text x="17.1" y="60.3">FB13</text>
<text x="24.4" y="64.5">C130</text>
<text x="31.3" y="63.8">C131</text>
<text x="36.7" y="63.8">C132</text>
<text x="42" y="63.8">C133</text>
<text x="47.3" y="63.8">C134</text>
<text x="52.7" y="63.8">C135</text>
<text x="58" y="63.8">C136</text>
<text x="123.8" y="62">R148</text>
<text x="132.7" y="62">12K/4/1%</text>
<text x="199.2" y="63.5">6.8K/6/1%</text>
<text x="201.8" y="61.9">R150</text>
<text x="244.5" y="62.8">C175</text>
<text x="260.5" y="62.8">C138</text>
<text x="20.5" y="67.2">10uF/6/10V</text>
<text x="29.9" y="67.6">100nF</text>
<text x="35.8" y="67.4">100nF 100nF 100nF 100nF 100nF</text>
<text x="241" y="66.3">10uF/12/25V</text>
<text x="259.6" y="66.5">100nF/6/25V</text>
<text x="47.3" y="76.3">C140</text>
<text x="47.3" y="72.7">C139</text>
<text x="52.7" y="76.3">100nF</text>
<text x="52.7" y="72.7">1uF/6/16V</text>
<text x="47.3" y="79.8">C141</text>
<text x="47.3" y="83.4">C142</text>
<text x="52.7" y="79.8">1uF/6/16V</text>
<text x="52.7" y="83.4">100nF</text>
<text x="47.3" y="90.5">R151</text>
<text x="50.9" y="93.3">X1</text>
<text x="58" y="90.5">1M/4/1%</text>
<text x="266.7" y="92.3">Micro USB</text>
<text x="50.5" y="101.9">XTAL_24M</text>
<text x="69.7" y="97.1">USB2514Bi-AEZG_QFN36</text>
<text x="201.8" y="96.4">R152</text>
<text x="211.6" y="96.4">0R/4/1%</text>
<text x="274" y="100.3">J12</text>
<text x="32.8" y="104.5">18pF/4/25V</text>
<text x="36.7" y="102.9">C143</text>
<text x="56.2" y="104.7">18pF/4/25V</text>
<text x="59.8" y="102.9">C144</text>
<text x="200.8" y="110.9">R153</text>
<text x="210.6" y="110.9">0R/4/1%</text>
<text x="230.5" y="116.5">E21</text>
<text x="230.5" y="118">TVS</text>
<text x="238.5" y="118.2">TVS</text>
<text x="238.7" y="116.5">E22</text>
<text x="246.3" y="115.7">E23</text>
<text x="246.7" y="117.5">TVS</text>
<text x="134.6" y="123.9">R154</text>
<text x="134.6" y="125.7">0R/1206/5%</text>
<text x="132.9" y="131">C145</text>
<text x="132.9" y="132.8">10nF/1KV/1206</text>
<text x="66" y="140.1">F2</text>
<text x="75.8" y="140.1">SMD1812P100TF_1A</text>
<text x="29.9" y="146.9">100uF/25V</text>
<text x="35.1" y="144.4">C146</text>
<text x="50.5" y="147">1uF/6/16V</text>
<text x="52.7" y="145.4">C179</text>
<text x="62.4" y="147.2">100nF/6/25V</text>
<text x="62.8" y="145.3">C147</text>
<text x="77.7" y="147.6">E30</text>
<text x="77.7" y="149.2">TVS</text>
<text x="115.6" y="162.9">J13</text>
<text x="58.7" y="184.2">E31</text>
<text x="58.7" y="182.4">TVS</text>
<text x="65.8" y="182.6">E32</text>
<text x="65.8" y="184.2">TVS</text>
<text x="72.9" y="182.6">E33</text>
<text x="72.9" y="184.2">TVS</text>
<text x="80" y="182.6">E34</text>
<text x="80" y="184.2">TVS</text>
<text x="110.3" y="181">usb_dual_host</text>
</g>
<g font-size="1.6">
<text x="19.2" y="25.4">VDD_3V3_USB_HUB</text>
<text x="60.1" y="24">200ma</text>
<text x="69.2" y="24.7">27</text>
<text x="119.7" y="26.5">2</text>
<text x="119.7" y="24.7">1</text>
<text x="69.2" y="30">31</text>
<text x="69.2" y="31.8">30</text>
<text x="119.7" y="35.3">4</text>
<text x="119.7" y="33.6">3</text>
<text x="194.4" y="32.5">VDD_3V3</text>
<text x="242.2" y="35.9">VDD_5V</text>
<text x="15.7" y="37.9">VDD_3V3_USB_HUB</text>
<text x="69.2" y="40.7">26</text>
<text x="119.7" y="44.2">7</text>
<text x="119.7" y="42.5">6</text>
<text x="119.7" y="53.1">9</text>
<text x="119.7" y="51.4">8</text>
<text x="196.8" y="50.8" transform="rotate(-90 196.8 50.8)">3</text>
<text x="217.3" y="49.2">4</text>
<text x="217.3" y="52.8">3</text>
<text x="231.4" y="49.2">5</text>
<text x="242.9" y="51.6">GND</text>
<text x="258.2" y="51.9">USB_OTG1_VBUS</text>
<text x="10" y="58.1">VDD_3V3</text>
<text x="21" y="58">VDD_3V3_USB_HUB</text>
<text x="49.1" y="56.7">GND</text>
<text x="191.5" y="57">1</text>
<text x="217.3" y="56.3">2</text>
<text x="231.4" y="56.3">1</text>
<text x="69.2" y="65.6">23</text>
<text x="69.2" y="63.8">15</text>
<text x="69.2" y="62">10</text>
<text x="70.1" y="60.2">5</text>
<text x="119.7" y="62">35</text>
<text x="119.7" y="60.2">11</text>
<text x="196.8" y="61.4" transform="rotate(-90 196.8 61.4)">2</text>
<text x="198.1" y="60.6">AO3416</text>
<text x="69.2" y="67.4">29</text>
<text x="69.2" y="69.1">36</text>
<text x="119.7" y="67.4">13</text>
<text x="119.7" y="69.1">17</text>
<text x="119.7" y="70.9">19</text>
<text x="138" y="69.2">GND</text>
<text x="195.3" y="71.3">GND</text>
<text x="27.8" y="74.5">GND</text>
<text x="69.2" y="76.2">34</text>
<text x="119.7" y="72.7">21</text>
<text x="205" y="73.8">GND</text>
<text x="248.2" y="72.4">GND</text>
<text x="258.2" y="72.4">GND</text>
<text x="69.2" y="79.8">14</text>
<text x="119.7" y="83.4">12</text>
<text x="36.7" y="86.9">GND</text>
<text x="69.2" y="86.9">32</text>
<text x="119.7" y="85.1">16</text>
<text x="119.7" y="86.9">18</text>
<text x="119.7" y="88.7">20</text>
<text x="47" y="95.8">1</text>
<text x="61" y="95.8">4</text>
<text x="69.2" y="90.5">33</text>
<text x="47" y="97.6">2</text>
<text x="61" y="97.6">3</text>
<text x="91.4" y="97.5" transform="rotate(-90 91.4 97.5)">37</text>
<text x="269" y="97.6" transform="rotate(-90 269 97.6)">8</text>
<text x="270.8" y="97.6" transform="rotate(-90 270.8 97.6)">7</text>
<text x="272.6" y="97.6" transform="rotate(-90 272.6 97.6)">11</text>
<text x="90" y="106.5">GND</text>
<text x="241.5" y="102.8">USB_OTG1_VBUS</text>
<text x="261.9" y="102">1</text>
<text x="261.9" y="103.8">2</text>
<text x="261.9" y="105.6">3</text>
<text x="261.9" y="107.4">4</text>
<text x="40.2" y="111.8">GND</text>
<text x="63.3" y="111.8">GND</text>
<text x="235.4" y="112.2" transform="rotate(-90 235.4 112.2)">2</text>
<text x="243.2" y="111.8" transform="rotate(-90 243.2 111.8)">2</text>
<text x="251.2" y="112" transform="rotate(-90 251.2 112)">2</text>
<text x="261.9" y="109.1">5</text>
<text x="269" y="115.6" transform="rotate(-90 269 115.6)">9</text>
<text x="270.8" y="115.6" transform="rotate(-90 270.8 115.6)">6</text>
<text x="272.6" y="116.5" transform="rotate(-90 272.6 116.5)">10</text>
<text x="235.4" y="122.7" transform="rotate(-90 235.4 122.7)">1</text>
<text x="243.2" y="122.3" transform="rotate(-90 243.2 122.3)">1</text>
<text x="251.2" y="122.5" transform="rotate(-90 251.2 122.5)">1</text>
<text x="273.9" y="125.5">GNDE</text>
<text x="234.4" y="131.4">GND</text>
<text x="242.2" y="131.4">GND</text>
<text x="250.2" y="131.4">GND</text>
<text x="256.4" y="131.4">GND</text>
<text x="36" y="136.2">VDD_5V</text>
<text x="82.7" y="143.3" transform="rotate(-90 82.7 143.3)">2</text>
<text x="117.2" y="139.9">GND</text>
<text x="141.7" y="139.9">GNDE</text>
<text x="82.7" y="153.8" transform="rotate(-90 82.7 153.8)">1</text>
<text x="38.8" y="158.9">GND</text>
<text x="81.7" y="158.8">GND</text>
<text x="106.4" y="165">1</text>
<text x="106.4" y="166.8">2</text>
<text x="106.4" y="168.5">3</text>
<text x="106.4" y="170.3">4</text>
<text x="106.4" y="172.1">5</text>
<text x="106.4" y="173.9">6</text>
<text x="129.3" y="168.5">9</text>
<text x="129.3" y="170.3">10</text>
<text x="129.3" y="172.1">11</text>
<text x="129.3" y="173.9">12</text>
<text x="63.7" y="178.3" transform="rotate(-90 63.7 178.3)">2</text>
<text x="70.8" y="178.3" transform="rotate(-90 70.8 178.3)">2</text>
<text x="77.9" y="178.3" transform="rotate(-90 77.9 178.3)">2</text>
<text x="85" y="178.3" transform="rotate(-90 85 178.3)">2</text>
<text x="106.4" y="175.6">7</text>
<text x="106.4" y="177.4">8</text>
<text x="130" y="181">GNDE</text>
<text x="63.7" y="188.8" transform="rotate(-90 63.7 188.8)">1</text>
<text x="70.8" y="188.8" transform="rotate(-90 70.8 188.8)">1</text>
<text x="77.9" y="188.8" transform="rotate(-90 77.9 188.8)">1</text>
<text x="85" y="188.8" transform="rotate(-90 85 188.8)">1</text>
<text x="97.8" y="186.2">GND</text>
<text x="62.3" y="193.4">GND</text>
<text x="228.2" y="195.1">Title</text>
<text x="228.2" y="200.4">Size</text>
<text x="229.9" y="202.2">A3</text>
<text x="235.3" y="200.4">Page Name</text>
<text x="235.3" y="202.2">&lt;Doc&gt;</text>
<text x="284.3" y="200.6">Rev</text>
<text x="284.5" y="202.3">?</text>
<text x="228.2" y="205.7">Date:</text>
<text x="235.5" y="205.9">Tuesday, December 31, 2019</text>
<text x="263.7" y="205.7">Sheet</text>
<text x="272.6" y="205.9">10</text>
<text x="277.9" y="205.7">of</text>
<text x="283.3" y="205.9">12</text>
</g>
<g font-size="1.6" fill="#004080">
<text x="73.1" y="25.8">VBUS_DET</text>
<text x="107.6" y="25.8">USBDN1_DM</text>
<text x="107.9" y="27.6">USBDN1_DP</text>
<text x="73.1" y="31.1">USBUP_DP</text>
<text x="73.1" y="32.9">USBUP_DM</text>
<text x="107.6" y="34.7">USBDN2_DM</text>
<text x="73.1" y="41.8">RESET</text>
<text x="107.9" y="36.4">USBDN2_DP</text>
<text x="73.1" y="47.1">SUSP_IND/LOCAL_PWR/NON_RM0</text>
<text x="107.6" y="43.6">USBDN3_DM</text>
<text x="107.9" y="45.3">USBDN3_DP</text>
<text x="73.1" y="48.9">SDA/SMBDAT/NON_REM1</text>
<text x="73.1" y="50.7">SCL/SMBCLK/CFG_SEL0</text>
<text x="73.1" y="52.5">HS_IND/CFG_SEL1</text>
<text x="107.6" y="52.5">USBDN4_DM</text>
<text x="220.3" y="50.3">EN</text>
<text x="220.3" y="53.9">SET</text>
<text x="227.6" y="50.3">IN</text>
<text x="107.9" y="54.2">USBDN4_DP</text>
<text x="220.3" y="57.4">GND</text>
<text x="225.8" y="57.4">OUT</text>
<text x="73.1" y="64.9">VDD33(REG)</text>
<text x="73.1" y="61.3">VDDA33</text>
<text x="73.1" y="63.1">VDDA33</text>
<text x="112.7" y="63.1">RBIAS</text>
<text x="113.4" y="61.3">TEST</text>
<text x="73.1" y="66.7">VDD33(IO)</text>
<text x="73.1" y="68.5">VDDA33</text>
<text x="73.1" y="70.2">VDDPLLREF/VDDA33</text>
<text x="113.2" y="68.5">OSC1</text>
<text x="113.2" y="70.2">OSC2</text>
<text x="73.1" y="77.3">PLLFILT</text>
<text x="110.4" y="72">NC/OSC3</text>
<text x="110.4" y="73.8">NC/OSC4</text>
<text x="73.1" y="80.9">CRFILL</text>
<text x="73.1" y="88">XTL2/CLKIN_EN</text>
<text x="109.6" y="84.5">PRTPWR1</text>
<text x="109.6" y="86.2">PRTPWR2</text>
<text x="109.6" y="88">PRTPWR3</text>
<text x="109.6" y="89.8">PRTPWR4</text>
<text x="73.1" y="91.6">XTAL1/CLKIN</text>
<text x="92.5" y="93.5" transform="rotate(-90 92.5 93.5)">VSS(FLAG)</text>
<text x="50" y="96.9">Xin</text>
<text x="50" y="98.7">GND2 Xout</text>
<text x="54.4" y="96.9">GND4</text>
<text x="109.4" y="166.1">VUSB1</text>
<text x="109.4" y="167.9">USB1_D-</text>
<text x="109.4" y="169.6">USB1_D+</text>
<text x="109.4" y="171.4">GND1</text>
<text x="109.4" y="173.2">VUSB2</text>
<text x="121.2" y="169.6">SHELL1</text>
<text x="121.2" y="171.4">SHELL2</text>
<text x="121.2" y="173.2">SHELL3</text>
<text x="109.4" y="175">USB2_D-</text>
<text x="109.4" y="176.7">USB2_D+</text>
<text x="109.4" y="178.5">GND2</text>
<text x="121.2" y="175">SHELL4</text>
</g>
<g font-size="1.6" fill="#f00">
<text x="132.9" y="24.7">USB_HUB1_DM</text>
<text x="132.9" y="26.5">USB_HUB1_DP</text>
<text x="148.3" y="25.6">USB_HUB1_DM</text>
<text x="148.5" y="27.4">USB_HUB1_DP</text>
<text x="162.2" y="25.6">{11}</text>
<text x="162.2" y="27.4">{11}</text>
<text x="20.8" y="30.9">{2}</text>
<text x="20.8" y="32.7">{2}</text>
<text x="24.6" y="30.9">USB_OTG2_DP</text>
<text x="24.6" y="32.7">USB_OTG2_DM</text>
<text x="132.9" y="33.6">USB_HUB2_DM</text>
<text x="132.9" y="35.4">USB_HUB2_DP</text>
<text x="148.3" y="34.5">USB_HUB2_DM</text>
<text x="162.2" y="34.5">{11}</text>
<text x="8.2" y="41.6">{5}</text>
<text x="12" y="41.6">74595_USB_HUB_nRST</text>
<text x="148.5" y="36.3">USB_HUB2_DP</text>
<text x="162.2" y="36.3">{11}</text>
<text x="135" y="43.4">USB_HUB3_DM</text>
<text x="135.2" y="45.1">USB_HUB3_DP</text>
<text x="148.9" y="43.4">{11}</text>
<text x="148.9" y="45.1">{11}</text>
<text x="134.8" y="52.3">USB_HUB4_DM</text>
<text x="148.7" y="52.3">{11}</text>
<text x="135" y="54">USB_HUB4_DP</text>
<text x="148.7" y="54">{11}</text>
<text x="159.2" y="58.1">{2,10}</text>
<text x="165.2" y="58.1">USB_OTG1_ID</text>
<text x="168.9" y="107.4">{2}</text>
<text x="168.9" y="103.8">{2}</text>
<text x="172.7" y="107.4">USB_OTG1_DP</text>
<text x="172.7" y="103.8">USB_OTG1_DM</text>
<text x="166.8" y="114.7">{2,10}</text>
<text x="172.9" y="114.7">USB_OTG1_ID</text>
<text x="39.9" y="167.1">{11} USB_HUB3_DM</text>
<text x="88.4" y="166.8">USB1_D-</text>
<text x="39.9" y="168.9">{11} USB_HUB3_DP</text>
<text x="40" y="173.5">{11}USB_HUB4_DM</text>
<text x="88.2" y="168.6">USB1_D+</text>
<text x="89.3" y="173.9">USB2_D-</text>
<text x="40" y="175.3">{11} USB_HUB4_DP</text>
<text x="89.3" y="175.7">USB2_D+</text>
</g>
<text font-size="1.6" fill="#808040" x="40.9" y="38">DNP</text>
<text font-size="1.6" fill="#808000" x="187.8" y="44.4">DNP</text>
<g font-size="1.6" fill="#00f">
<text x="264.4" y="102.9">VBUS</text>
<text x="264.4" y="104.6">DM</text>
<text x="264.4" y="106.4">DP</text>
<text x="272.5" y="106.5" transform="rotate(-90 272.5 106.5)">SHD</text>
<text x="264.4" y="108.2">ID</text>
<text x="264.4" y="110">GND</text>
<text x="41.1" y="145.1">+</text>
</g>
<g font-size="1.3">
<text x="30.8" y="1.3">5</text>
<text x="88.9" y="1.3">4</text>
<text x="147" y="1.3">3</text>
<text x="205" y="1.3">2</text>
<text x="263.1" y="1.3">1</text>
<text x=".5" y="28.4">D</text>
<text x="292.6" y="28.4">D</text>
<text x=".5" y="79.5">C</text>
<text x="292.6" y="79.5">C</text>
<text x=".5" y="130.6">B</text>
<text x="292.6" y="130.6">B</text>
<text x=".5" y="181.7">A</text>
<text x="292.6" y="181.7">A</text>
<text x="30.8" y="207.4">5</text>
<text x="88.9" y="207.4">4</text>
<text x="147" y="207.4">3</text>
<text x="205" y="207.4">2</text>
<text x="263.1" y="207.4">1</text>
</g>
</svg>
